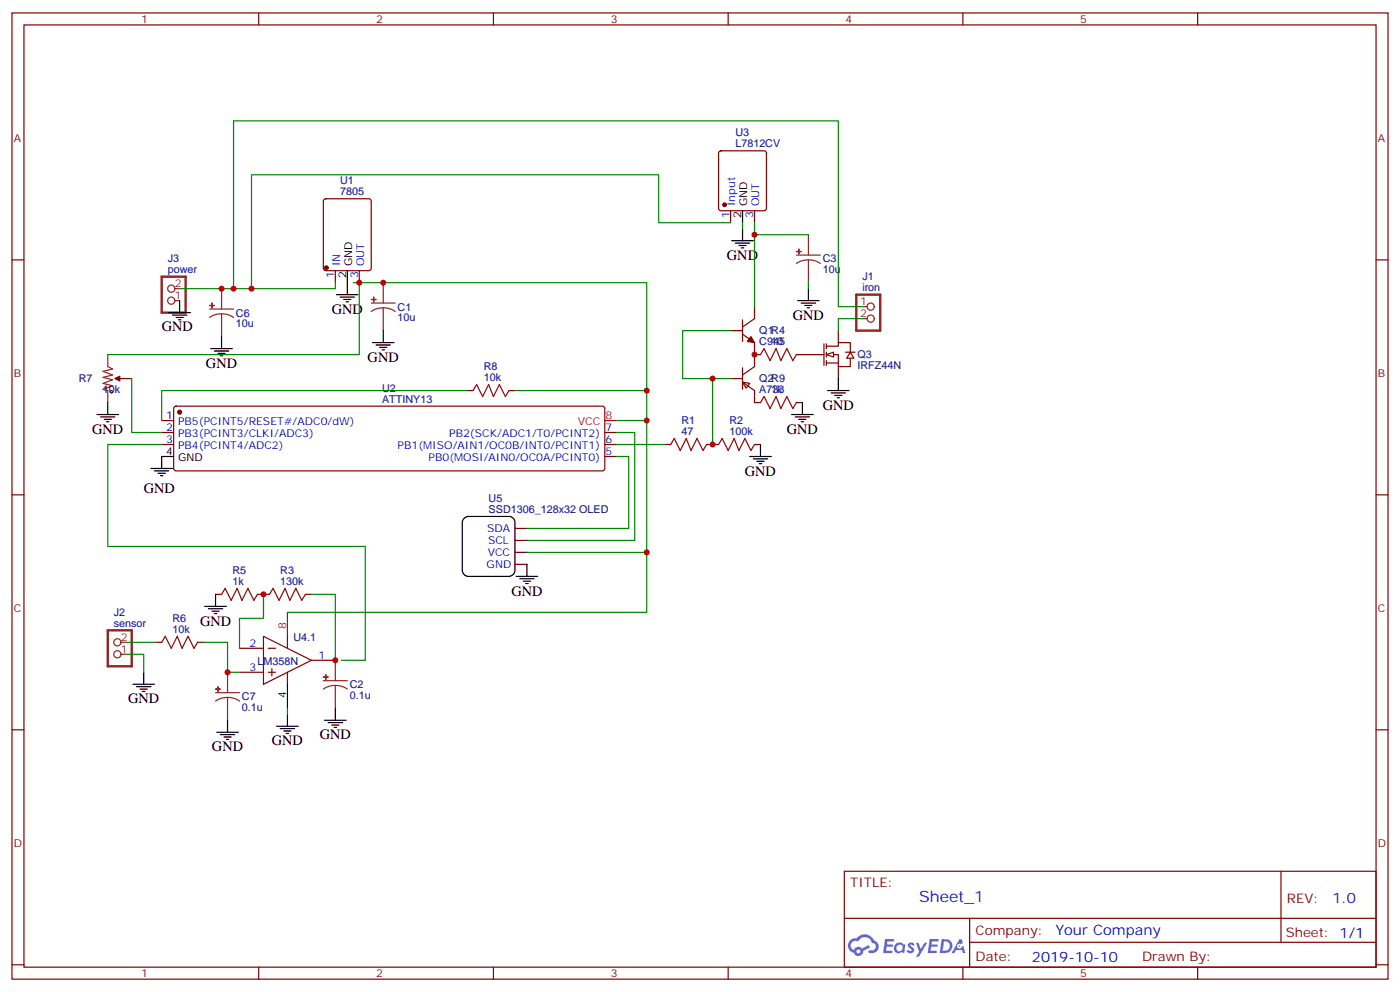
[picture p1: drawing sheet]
<svg xmlns="http://www.w3.org/2000/svg" width="412mm" height="292mm" viewBox="0 0 412 292" stroke-linecap="round" stroke-linejoin="round" font-family="sans-serif">
<g fill="none" stroke="#870000" stroke-width=".35">
<path d="M3.5 3.8h405.4v284.3h-405.4zM7.1 7.3h398.2v277.3h-398.2zM76.2 3.8v3.5M145.3 3.8v3.5M214.5 3.8v3.5M283.6 3.8v3.5M352.8 3.8v3.5M3.5 76.5h3.6M405.3 76.5h3.6M3.5 145.6h3.6M405.3 145.6h3.6M3.5 214.8h3.6"/>
<path d="M405.3 214.8h3.6M248.7 256.4h156.6v28.2h-156.6zM377.3 256.4v20.9M248.7 270.2h156.5M285.6 277.3h119.6M285.6 270.2v14.2M3.5 283.9h3.6M76.2 284.6v3.5M145.3 284.6v3.5M214.5 284.6v3.5M283.6 284.6v3.5M352.8 284.6v3.5"/>
<path d="M405.3 283.9h3.6"/>
</g>
<g fill="#5487ff">
<path d="M267.7 277.6a1.22 1.22 0 0 1 1.7 .2l-.4 .6a.47 .47 0 0 0-.3-.4 .47 .47 0 0 0-.5 .2l.1 .2a1.14 1.14 0 0 1 .8 1.8 1.14 1.14 0 0 1-1.9 0l-.2-.2 .5-.6 .7 .5a.29 .29 0 0 0 .3-.3 .29 .29 0 0 0-.2-.3 1.04 1.04 0 0 1-.6-1.7z"/>
<path d="M260.7 276.3h2.4l.3 .2-.2 .5-1.8 .1-.1 .8h1.5l.3 .4-.3 .4h-1.6l-.2 1.1h1.7l.2 .3-.2 .3-2.6 .1z"/>
<path d="M273.8 276.3h2.4l.3 .2-.1 .5-1.8 .1-.2 .8h1.6l.3 .4-.4 .4h-1.6l-.1 1.1h1.7l.2 .3-.2 .3-2.6 .1z"/>
<path d="M282.6 276.3h.7l.3 1.3-.6 .3a.69 .69 0 0 0-1 .3 .69 .69 0 0 0 .4 .9 .69 .69 0 0 0 .9-.6l.5-.2 .6 2.2h-.8l-.2-.9h-1.8l-.5 .9h-.8z"/>
<path d="M269.8 277.4h.8l.6 1.8 1.1-1.8h.9l-2.6 4.2h-.8l.9-1.5z"/>
<path d="M277.4 276.3l-.6 4.2h1.3a2.11 2.11 0 0 0 2.5-2.1 2.11 2.11 0 0 0-2.5-2.1zM278.1 277.1a1.39 1.39 0 0 1 1.7 1.4 1.39 1.39 0 0 1-1.8 1.3h-.3z"/>
<path d="M263.7 277.9a1.54 1.54 0 0 0-.1 2.2 1.54 1.54 0 0 0 2.2 .1l.6 .3 .3-2.3-.2-.3h-.4a1.49 1.49 0 0 0-2.4 0zM264 278.9a.94 .94 0 0 1 1.8 0 .94 .94 0 0 1-1.8 0z"/>
<path d="M250.4 276.7a2.18 2.18 0 0 0 1.1 3.7 1.44 1.44 0 0 0 1.6 .9 1.44 1.44 0 0 0 1.2-1.4l2-1.1-.5-.7-1.9 1a1.47 1.47 0 0 0-2.4 .4 1.39 1.39 0 0 1-.7-1.9 1.39 1.39 0 0 1 2-.5 2.12 2.12 0 0 1 2.2-1.3 2.12 2.12 0 0 1 1.9 1.7 1.14 1.14 0 0 1 1.1 1.4 1.14 1.14 0 0 1-1.7 .7 .43 .43 0 0 0-.5 .4 .43 .43 0 0 0 .4 .5 1.98 1.98 0 0 0 2.5-1.2 1.98 1.98 0 0 0-1.2-2.6 3.1 3.1 0 0 0-5.3-.6l-.9 .1zM252.3 280a.55 .55 0 0 1 1.1 0 .55 .55 0 0 1-1.1 0z"/>
<circle cx="282.6" cy="278.4" r=".26"/>
</g>
<g fill="none" stroke="#870000" stroke-width=".35">
<path d="M95.5 58.7l.5-.2h12.7l.6 .4 .1 20.1-.5 .6-12.9 .1-.7-.5-.1-20zM211.9 44.6l.5-.2h12.7l.5 .2 .2 .5v16.2l-.3 .5-.4 .2h-12.7l-.5-.2-.2-.5v-16.2zM98.8 79.7v3.5M105.8 79.7v3.5M215.2 62v3.5M222.2 62v3.5M215.2 97.3h3.5M218.7 98.4l3.5 2.4v7.1l-3.5 2.4M218.7 94.1v6.4M222.2 90.2v3.6l-3.5 2.4M51.4 119.7l.5-.2h125.5l.5 .2 .3 .5v17.7l-.3 .5-.5 .2h-125.5l-.5-.3-.2-.4v-17.7zM215.2 111.4h3.5"/>
<path d="M218.7 112.5l2.1 .3-1 1.4zM218.7 108.2v6.4M218.7 112.5l3.5 2.4v3.6M222.2 104.4h1.8M234.6 104.4h1.8M239.9 104.4h2.8M242.7 101.2v6.3M243.4 101.9h3.5v-1.1h3.6v2.8M243.4 104.4h3.5v3.5h3.6v-2.5M243.4 106.8h3.5M243.4 101.2v1.4M243.4 103.6v1.5"/>
<path d="M243.4 106.1v1.4M249.1 103.6h2.8M47.6 123.8h3.6M47.6 127.3h3.6M47.6 130.8h3.6M178.2 127.3h3.5M178.2 130.8h3.5M178.2 134.3h3.5M195.8 130.8h1.8M208.1 130.8h3.6M222.2 130.8h1.8"/>
</g>
<g fill="#870000" stroke="#870000" stroke-width=".35">
<path d="M221.2 99.1l1 1.7-2.1-.3z"/>
<circle cx="96.1" cy="78.8" r=".53"/>
<circle cx="52.9" cy="121.3" r=".53"/>
<circle cx="213.4" cy="60.3" r=".53"/>
</g>
<path d="M102.3 79.7v3.5M218.7 62v3.5M47.6 134.3h3.6" fill="none" stroke="#000" stroke-width=".35"/>
<path d="M178.2 123.8h3.5" fill="none" stroke="#f00" stroke-width=".35"/>
<path d="M224 104.4l1.1-1.8 1.7 3.5 1.8-3.5 1.4 3.5 1.8-3.5 1.7 3.5 1.1-1.7M197.6 130.8l1-1.8 1.8 3.6 1.7-3.6 1.5 3.6 1.7-3.6 1.8 3.6 1-1.8M211.7 130.8l1-1.8 1.8 3.6 1.8-3.6 1.4 3.6 1.7-3.6 1.8 3.6 1-1.8" fill="none" stroke="#a10000" stroke-width=".35"/>
<g fill="#fff" stroke="#870000" stroke-width=".35">
<path d="M243.4 104.4l2.1-.8v1.5z"/>
<path d="M250.5 103.6l1 1.8h-2.1z"/>
</g>
<g fill="none" stroke="#870000" stroke-width=".35">
<path d="M246.9 97.3v3.5M35.3 111.4h3.5M137.6 114.9h1.7M149.9 114.9h1.8M222.2 118.5h1.8M234.6 118.5h1.8M236.4 104.4h3.5M246.9 107.9v3.5M151.7 155.5h3.5M151.7 159h3.5M63.5 174.9h1.8M75.8 174.9h3.6"/>
<path d="M90 174.9h1.7M151.7 162.6h3.5M151.7 166.1h3.5M45.9 189h1.7M58.2 189h1.8M70.6 190.8h7M70.6 197.8h7M77.6 187.3l14.1 7-14.1 7.1zM79 190.8h2.1M79 197.8h2.1M80.1 196.8v2.1M84.7 187.3v3.5"/>
<path d="M84.7 197.8v3.6M91.7 194.3h7.1"/>
</g>
<path d="M84.7 180.2v7.1" fill="none" stroke="#f00" stroke-width=".35"/>
<g fill="none" stroke="#000" stroke-width=".35">
<path d="M215.5 70.8h6.4M216.6 71.5h4.2M217.7 72.2h2.1M218.4 73h.7M218.7 67.3v3.5M49.7 92h6.4M50.8 92.7h4.2M51.9 93.4h2.1M52.6 94.1h.7M52.9 88.5v3.5M65.3 99.1v3.5M99.1 86.7h6.4"/>
<path d="M100.2 87.4h4.2M101.2 88.1h2.2M102 88.8h.7M102.3 83.2v3.5M112.9 97.3v3.5M234.9 88.5h6.4M236 89.2h4.2M237.1 89.9h2.1M237.8 90.6h.7M238.1 84.9v3.6M31.7 118.5v3.5M62.1 102.6h6.3"/>
<path d="M63.1 103.3h4.3M64.2 104h2.1M64.9 104.7h.7M109.7 100.8h6.4M110.8 101.5h4.2M111.8 102.2h2.1M112.5 102.9h.7M236.4 118.5v3.5M243.8 114.9h6.3M244.8 115.6h4.3M245.9 116.3h2.1M246.6 117.1h.7"/>
<path d="M246.9 111.4v3.5M28.6 122h6.3M29.6 122.7h4.3M30.7 123.4h2.1M31.4 124.1h.7M44.4 137.9h6.4M45.5 138.6h4.2M46.6 139.3h2.1M47.3 140h.7M47.6 134.3v3.6M220.8 134.3h6.4M221.9 135h4.2"/>
<path d="M223 135.7h2.1M223.7 136.5h.7M224 130.8v3.5M233.2 122h6.3M234.2 122.7h4.3M235.3 123.4h2.1M236 124.1h.7M136.8 152.5l1.1-.5h12a1.76 1.76 0 0 1 1.8 1.7v14.2a1.89 1.89 0 0 1-1.8 1.7h-12a1.89 1.89 0 0 1-1.7-1.7v-14.2zM60.3 178.4h6.4M61.4 179.1h4.2M62.4 179.8h2.2M63.5 174.9v3.5"/>
<path d="M152 169.6h6.4M153.1 170.3h4.2M154.2 171h2.1M154.9 171.7h.7M155.2 166.1v3.5M42.3 197.8v3.6M63.1 180.6h.8M39.2 201.4h6.3M40.2 202.1h4.2M41.3 202.8h2.1M42 203.5h.7M63.9 215.5h6.3"/>
<path d="M64.9 216.2h4.2M66 216.9h2.1M66.7 217.6h.7M67 211.9v3.6M81.5 213.7h6.3M82.5 214.4h4.3M83.6 215.1h2.1M84.3 215.8h.7M84.7 201.4v7M84.7 210.2v3.5M95.6 211.9h6.4M96.7 212.7h4.2"/>
<path d="M97.7 213.4h2.1M98.4 214.1h.7M98.8 208.4v3.5"/>
</g>
<g fill="none" stroke="#a10000" stroke-width=".35">
<path d="M139.3 114.9l1.1-1.7 1.8 3.5 1.7-3.5 1.4 3.5 1.8-3.5 1.8 3.5 1-1.8M224 118.5l1.1-1.8 1.7 3.5 1.8-3.5 1.4 3.5 1.8-3.5 1.7 3.5 1.1-1.7M65.3 174.9l1-1.8 1.8 3.6 1.7-3.6 1.5 3.6 1.7-3.6 1.8 3.6 1-1.8M79.4 174.9l1-1.8 1.8 3.6 1.8-3.6 1.4 3.6 1.7-3.6 1.8 3.6 1.1-1.8M47.6 189l1.1-1.7 1.7 3.5 1.8-3.5 1.4 3.5 1.8-3.5 1.7 3.5 1.1-1.8"/>
<circle cx="32.8" cy="115.3" r=".35"/>
</g>
<g fill="none" stroke="#8c2424" stroke-width=".35">
<path d="M234.6 75.1h7.1M238.1 76.5l1.9 .2 1.7 .8M238.1 76.5l-1.8 .2-1.7 .8M238.1 69.1v6M238.1 76.5v6.7M51.5 88.5h1.4M51.5 84.9h1.4M61.7 90.9h7.1M65.3 92.4l1.8 .2 1.7 .8M65.3 92.4l-1.9 .2-1.7 .8M65.3 84.9v6M65.3 92.4v6.7"/>
<path d="M109.4 89.2h7M112.9 90.6l1.8 .2 1.7 .9M112.9 90.6l-1.9 .2-1.6 .9M112.9 83.2v6M112.9 90.6v6.7M254 90.2h1.4M254 93.8h1.4M31.7 104.4v3.5l1.5 .7-2.9 .7 2.9 1-2.9 .8 2.9 .7-2.9 1 2.9 .7-2.9 1.1 1.4 .3v3.6M33.9 111.4h1.4M35.6 192.5h1.4M35.6 189h1.4M67 197.8v6"/>
<path d="M98.8 194.3v6M63.5 203.8h7.1M67 205.2l1.9 .3 1.7 .8M67 205.2l-1.8 .3-1.7 .8M67 205.2v6.7M95.2 200.3h7.1M98.8 201.7l1.8 .3 1.7 .8M98.8 201.7l-1.9 .3-1.7 .8M98.8 201.7v6.7"/>
<circle cx="50.4" cy="84.9" r="1.06"/>
<circle cx="50.4" cy="88.5" r="1.06"/>
<circle cx="256.5" cy="93.8" r="1.06"/>
<circle cx="256.5" cy="90.2" r="1.06"/>
<circle cx="34.6" cy="192.5" r="1.06"/>
<circle cx="34.6" cy="189" r="1.06"/>
</g>
<path d="M33.9 111.4l1.4-.7v1.4z" fill="#870000" stroke="#870000" stroke-width=".35"/>
<g fill="#8c2424" stroke="#8c2424" stroke-width=".35">
<path d="M61.7 89.9h1.4z"/>
<path d="M62.4 89.2l.1 1.4z"/>
<path d="M109.4 88.1l1.4 .1z"/>
<path d="M110.1 87.4v1.4z"/>
<path d="M95.2 199.2l1.5 .1z"/>
<path d="M96 198.5v1.5z"/>
<path d="M63.5 202.8h1.4z"/>
<path d="M64.2 202.1v1.4z"/>
<path d="M234.6 74h1.4z"/>
<path d="M235.3 73.3v1.4z"/>
</g>
<path d="M47.6 81.4h7.1v10.6h-7.1zM252.2 86.7h7.1v10.6h-7.1zM31.7 185.5h7.1v10.6h-7.1z" fill="none" stroke="#8c2424" stroke-width=".71"/>
<g fill="none" stroke="#008700" stroke-width=".35">
<path d="M215.2 65.5h-21.2v-14.1h-119.9v33.5M218.7 65.5v1.8M222.2 65.5v3.6M238.1 69.1h-15.9v21.1M68.8 84.9v-49.3h178.1v54.6h7.1M98.8 83.2v1.7h-45.9M104.1 83.2h86.4v79.4h-35.3M105.8 83.2v21.2h-74.1M215.2 97.3h-14.1v14.1h14.1M238.1 83.2v1.7M254 93.8h-7.1v3.5M38.8 111.4v15.9h8.8"/>
<path d="M137.6 114.9h-90v8.9M151.7 114.9h38.8M209.9 111.4v19.4M47.6 130.8h-15.9v30h75.9v33.5h-7.1M181.7 127.3h5.3v31.7h-31.8M181.7 134.3h3.5v21.2h-30M181.7 130.8h14.1M181.7 123.8h8.8M77.6 174.9v7.1h-7v8.8M91.7 174.9h7.1v19.4M190.5 162.6v17.6h-105.8M37 192.5h5.3v5.3"/>
<path d="M37 189h8.9M60 189h7v8.8h3.6M84.7 208.4v1.8"/>
</g>
<g fill="#c00">
<circle cx="68.8" cy="84.9" r=".88"/>
<circle cx="74.1" cy="84.9" r=".88"/>
<circle cx="222.3" cy="104.4" r=".88"/>
<circle cx="65.3" cy="84.9" r=".88"/>
<circle cx="209.9" cy="111.4" r=".88"/>
<circle cx="209.9" cy="130.8" r=".88"/>
<circle cx="222.3" cy="69.1" r=".88"/>
<circle cx="105.8" cy="83.2" r=".88"/>
<circle cx="112.9" cy="83.2" r=".88"/>
<circle cx="190.5" cy="123.8" r=".88"/>
<circle cx="67" cy="197.8" r=".88"/>
<circle cx="98.8" cy="194.3" r=".88"/>
<circle cx="77.6" cy="174.9" r=".88"/>
<circle cx="190.5" cy="162.6" r=".88"/>
<circle cx="190.5" cy="114.9" r=".88"/>
</g>
<text font-size="4.6" fill="#00f" x="270.8" y="265.4">Sheet_1</text>
<g font-size="4.2">
<text x="214.1" y="76.5">GND</text>
<text x="97.7" y="92.4">GND</text>
<text x="233.5" y="94.1">GND</text>
<text x="47.6" y="97.5">GND</text>
<text x="108.3" y="106.5">GND</text>
<text x="60.7" y="108.2">GND</text>
<text x="242.4" y="120.6">GND</text>
<text x="27.2" y="127.6">GND</text>
<text x="231.8" y="127.6">GND</text>
<text x="219.4" y="140">GND</text>
<text x="42.3" y="145.1">GND</text>
<text x="150.6" y="175.3">GND</text>
<text x="58.9" y="184.1">GND</text>
<text x="37.7" y="207">GND</text>
<text x="62.4" y="221.1">GND</text>
<text x="80.1" y="219.4">GND</text>
<text x="94.2" y="217.6">GND</text>
</g>
<g font-size="4.2" fill="#00f">
<text x="392.5" y="265.7">1.0</text>
<text x="310.9" y="275.2">Your Company</text>
<text x="304" y="283">2019-10-10</text>
</g>
<g font-size="3.9" fill="#800">
<text x="250.5" y="261">TITLE:</text>
<text x="379.1" y="265.7">REV:</text>
<text x="287.4" y="275.2">Company:</text>
<text x="378.7" y="275.8">Sheet: 1/1</text>
<text x="287.4" y="282.9">Date:</text>
<text x="336.4" y="282.9">Drawn By:</text>
</g>
<g font-size="3.2" fill="#800">
<text x="41.6" y="6.8">1</text>
<text x="110.8" y="6.8">2</text>
<text x="179.9" y="6.8">3</text>
<text x="249.1" y="6.8">4</text>
<text x="318.2" y="6.8">5</text>
<text x="4.1" y="41.9">A</text>
<text x="405.9" y="41.9">A</text>
<text x="4.1" y="111.1">B</text>
<text x="405.9" y="111.1">B</text>
<text x="4.1" y="180.2">C</text>
<text x="405.9" y="180.2">C</text>
<text x="4.1" y="249.3">D</text>
<text x="405.9" y="249.3">D</text>
<text x="41.6" y="287.6">1</text>
<text x="110.8" y="287.6">2</text>
<text x="179.9" y="287.6">3</text>
<text x="249.1" y="287.6">4</text>
<text x="318.2" y="287.6">5</text>
</g>
<g font-size="3.2" fill="#000080">
<text x="216.6" y="40.1">U3</text>
<text x="216.6" y="43.3">L7812CV</text>
<text x="100.2" y="57.4">7805</text>
<text x="100.2" y="54.2">U1</text>
<text x="49.4" y="77.2">J3</text>
<text x="242.4" y="77.2">C3</text>
<text x="49.4" y="80.4">power</text>
<text x="242.4" y="80.4">10u</text>
<text x="254" y="82.5">J1</text>
<text x="254" y="85.7">iron</text>
<text x="69.5" y="93.2">C6</text>
<text x="117.1" y="94.6">10u</text>
<text x="117.1" y="91.4">C1</text>
<text x="69.5" y="96.3">10u</text>
<text x="223.7" y="101.6">C945</text>
<text x="223.7" y="98.4">Q1R4</text>
<text x="227.2" y="101.5">10</text>
<text x="252.6" y="105.5">Q3</text>
<text x="23.2" y="112.5">R7</text>
<text x="142.5" y="112.1">10k</text>
<text x="142.5" y="108.9">R8</text>
<text x="223.7" y="112.5">Q2R9</text>
<text x="252.6" y="108.7">IRFZ44N</text>
<text x="30.3" y="115.7">10k</text>
<text x="112.5" y="118.5">ATTINY13</text>
<text x="112.5" y="115.3">U2</text>
<text x="223.7" y="115.7">A733</text>
<text x="227.2" y="115.6">1k</text>
<text x="200.7" y="124.8">R1</text>
<text x="214.9" y="124.8">R2</text>
<text x="200.7" y="128">47</text>
<text x="214.9" y="128">100k</text>
<text x="143.9" y="147.7">U5</text>
<text x="143.9" y="150.9">SSD1306_128x32 OLED</text>
<text x="68.4" y="172.1">1k</text>
<text x="68.4" y="168.9">R5</text>
<text x="82.6" y="172.1">130k</text>
<text x="82.6" y="168.9">R3</text>
<text x="33.5" y="184.4">sensor</text>
<text x="33.5" y="181.2">J2</text>
<text x="50.8" y="183">R6</text>
<text x="50.8" y="186.2">10k</text>
<text x="86.4" y="188.5">U4.1</text>
<text x="75.8" y="195.6">LM358N</text>
<text x="103" y="202.5">C2</text>
<text x="71.3" y="209.2">0.1u</text>
<text x="71.3" y="206">C7</text>
<text x="103" y="205.7">0.1u</text>
</g>
<g font-size="3.2" fill="#00f">
<text x="214.8" y="64.2" transform="rotate(-90 214.8 64.2)">1</text>
<text x="216.6" y="60.7" transform="rotate(-90 216.6 60.7)">Input</text>
<text x="221.9" y="64.2" transform="rotate(-90 221.9 64.2)">3</text>
<text x="223.7" y="60.7" transform="rotate(-90 223.7 60.7)">OUT</text>
<text x="98.4" y="81.8" transform="rotate(-90 98.4 81.8)">1</text>
<text x="100.2" y="78.4" transform="rotate(-90 100.2 78.4)">IN</text>
<text x="105.5" y="81.8" transform="rotate(-90 105.5 81.8)">3</text>
<text x="107.2" y="78.4" transform="rotate(-90 107.2 78.4)">OUT</text>
<text x="49" y="123.4">1</text>
<text x="52.5" y="125.2">PB5(PCINT5/RESET#/ADC0/dW)</text>
<text x="49" y="126.9">2</text>
<text x="49" y="130.5">3</text>
<text x="52.5" y="128.7">PB3(PCINT3/CLKI/ADC3)</text>
<text x="132.3" y="128.7">PB2(SCK/ADC1/T0/PCINT2)</text>
<text x="178.3" y="130.5">6</text>
<text x="178.3" y="126.9">7</text>
<text x="52.5" y="132.2">PB4(PCINT4/ADC2)</text>
<text x="117.1" y="132.2">PB1(MISO/AIN1/OC0B/INT0/PCINT1)</text>
<text x="126.3" y="135.7">PB0(MOSI/AIN0/OC0A/PCINT0)</text>
<text x="178.3" y="134">5</text>
<text x="143.5" y="156.6">SDA</text>
<text x="143.8" y="160.1">SCL</text>
<text x="143.4" y="167.1">GND</text>
<text x="143.7" y="163.6">VCC</text>
<text x="73.5" y="190.4">2</text>
<text x="73.5" y="197.5">3</text>
<text x="93.8" y="194">1</text>
</g>
<g font-size="3.2">
<text x="218.4" y="64.2" transform="rotate(-90 218.4 64.2)">2</text>
<text x="220.1" y="60.7" transform="rotate(-90 220.1 60.7)">GND</text>
<text x="102" y="81.8" transform="rotate(-90 102 81.8)">2</text>
<text x="103.7" y="78.4" transform="rotate(-90 103.7 78.4)">GND</text>
<text x="49" y="134">4</text>
<text x="52.5" y="135.7">GND</text>
<text x="84.3" y="205.5" transform="rotate(-90 84.3 205.5)">4</text>
</g>
<g font-size="3.2" fill="#8d2323">
<text x="51.5" y="88.1">1</text>
<text x="51.5" y="84.6">2</text>
<text x="253.4" y="89.9">1</text>
<text x="253.4" y="93.4">2</text>
<text x="35.6" y="188.7">2</text>
<text x="35.6" y="192.2">1</text>
</g>
<g font-size="3.2" fill="#f00">
<text x="170.2" y="125.2">VCC</text>
<text x="178.3" y="123.4">8</text>
<text x="84.3" y="185.1" transform="rotate(-90 84.3 185.1)">8</text>
</g>
</svg>
